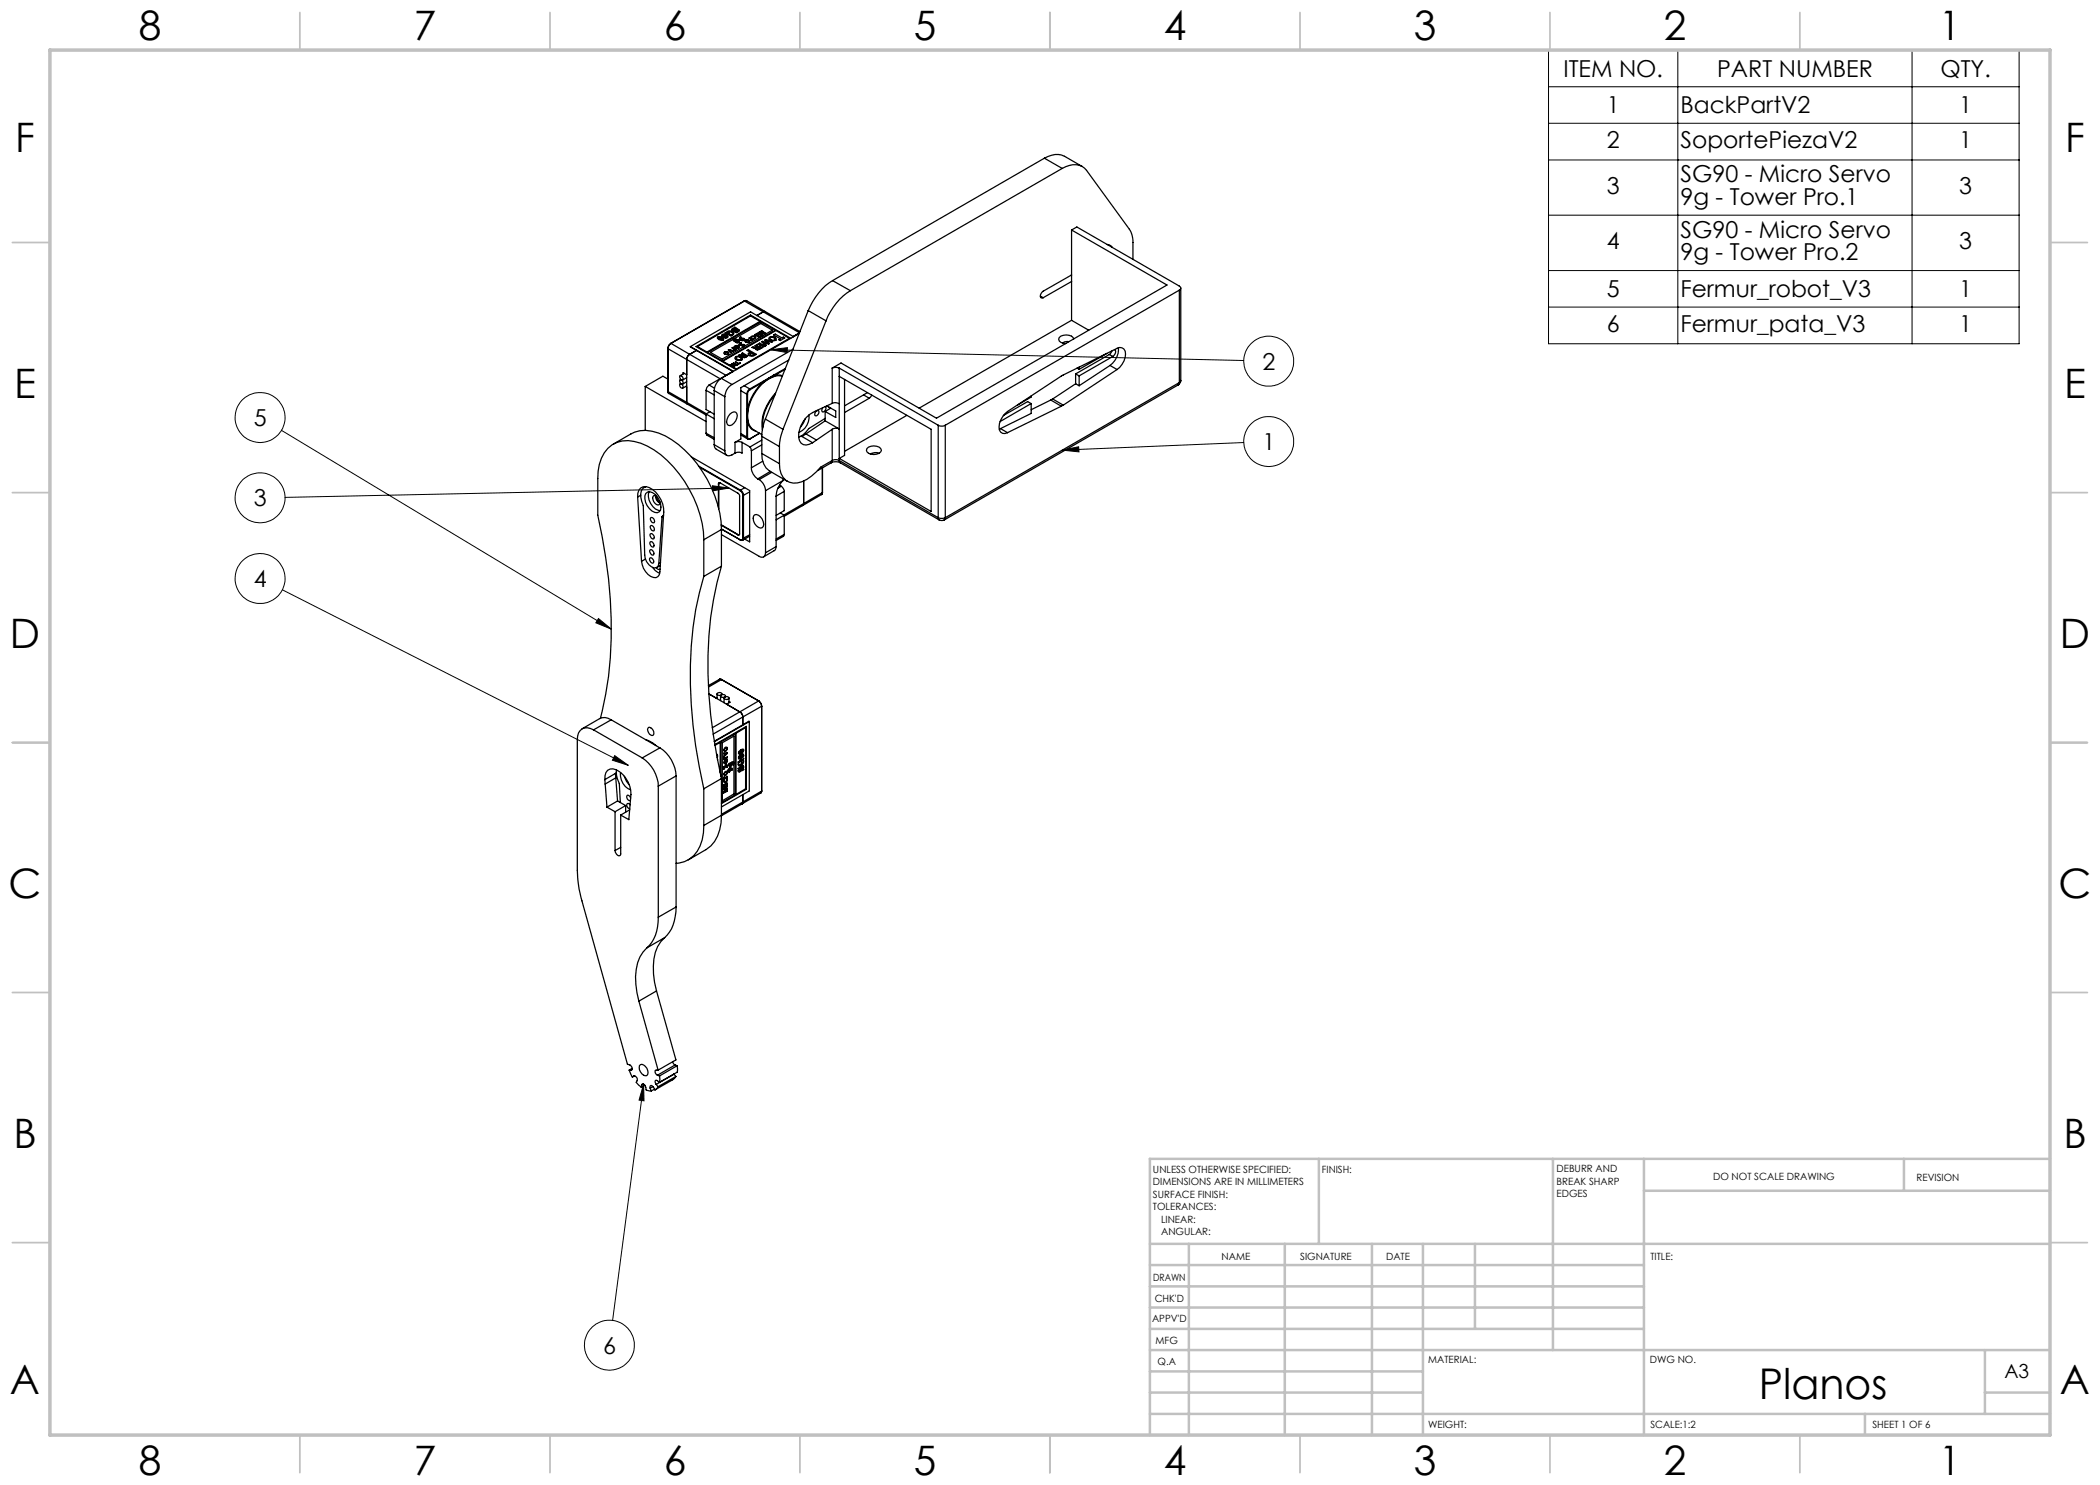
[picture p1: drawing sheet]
<svg xmlns="http://www.w3.org/2000/svg" width="420mm" height="297mm" viewBox="0 0 420 297" stroke-linecap="round" stroke-linejoin="round" font-family="sans-serif">
<g fill="none" stroke="#000" stroke-width=".25">
<path d="M208.9 31.6a4.1 4.1 0 0 1 4-.3l3.5 2M208.9 31.6l3.5 2.1M208.9 31.6l-42.4 24.5M212.4 33.7a3.6 3.6 0 0 1 4.9 .4l8.6 11.8a4.5 4.5 0 0 1 .7 2.6v3.4M212.4 33.7l-42.3 24.4M166.5 56.1a12.6 12.6 0 0 0-4.9 6M166.5 56.1l3.6 2M170.1 58.1a12.3 12.3 0 0 0-4.9 6.1M208.1 59.2l.5 .3M214.2 55l.1 .1M214.3 55l-5.7 3.2-.4 .5a.56 .56 0 0 0 .2 .9l.2-.1M214.3 46l1.1-.6 20.5 11.8a.43 .43 0 0 1 .2 .4 .43 .43 0 0 1-.2 .4"/>
<path d="M214.3 46v18.1M214.3 56.3l-5.7 3.2M214.3 46l19.1 11-46.1 26.6-19.1-11-1.8 1M221.4 48.9l.4 .1 .7 .5M235.9 58l-46.8 27.1M235.9 58v18.5M236.1 57.6v18.5M129 77.3v8.8M129 77.3l12.2 7M133.6 78.3l.1 .4M133.6 78.3h.1M133.6 75.8l-1-.6-3.6 2.1"/>
<path d="M133.6 69.7v8.6M133.6 69.7l10.4 6M133.6 78.3l7.7 4.5M133.7 78.7h.1M133.8 78.7l3.7 2.2M134.1 68.7l-.3 .3-.2 .6M134.1 68.7h.1M134.2 68.7l-.4 .3-.2 .7M134.2 68.7l3.7 2.2M136 75.1a.51 .51 0 0 1 .5 .3 .51 .51 0 0 1-.1 .6l-.4-.3-.1-.4zM136 75.9a.51 .51 0 0 1 .5 .4 .51 .51 0 0 1-.1 .5l-.4-.3-.1-.3zM136 76.8a.51 .51 0 0 1 .5 .3 .51 .51 0 0 1-.1 .5l-.4-.2-.1-.4z"/>
<path d="M136.1 75.9h-.1M136.1 76.7l-.1 .1M136.6 74.8v-.3l.7 .5M136.8 74.7l-.8 .4M137.1 77.3l.2 .1M137.3 75.5l-.8 .5M137.3 76.3l-.8 .5M137.3 77.2l-.8 .4M137.9 70.9a1.24 1.24 0 0 0-.6 1v8.6M137.9 70.9l7.3 4.2 1.4-.8-4.8 2.7M138.1 69.3l8.6 5M138.1 69.3l8.5 5"/>
<path d="M139.3 70.1l-1.4 .8M139.5 69.3l10.6-6.1 1.9 1.1-10.6 6.1zM141.2 78.1v3.8l1.6 .9M141.2 78.1l1.6 .9M141.5 70.5l10.7-6.1 2.8 1.6-10.6 6.2zM141.8 77l-.4 .5-.2 .6M141.8 77l1.1 .6M142.1 70.5l10.1-5.8 2.3 1.3-10.1 5.8zM142.8 78.1l2.2 1.2M142.8 78.1v10.8M143.5 67.4a.83 .83 0 0 1 1.2 .5l-.3 .2a.87 .87 0 0 1-.9-.6zM143.6 67.4h.1a.83 .83 0 0 1 .9 .6l-.4-.1z"/>
<path d="M144.3 75.7a3.2 3.2 0 0 0-1.5 2.4M144.3 75.7l2.1 1.2M144.6 72.2l10.6-6.1 2.7 1.6-10.6 6.1zM144.6 66.9l-.1 .1 .3 .3M144.6 66.9h.1M144.7 66.9l.3 .1a.32 .32 0 0 0-.5-.1 .32 .32 0 0 0-.1 .4 .64 .64 0 0 0 .6 .4 .64 .64 0 0 0 .6-.5 .52 .52 0 0 0-.8 .1M144.8 70.5a.53 .53 0 0 1 .5-.2 .53 .53 0 0 1 .4 .4 .56 .56 0 0 1-.9-.2zM144.8 67.3h.1M144.9 70.6a.4 .4 0 0 1 .7 .1 .39 .39 0 0 1-.7-.1zM144.9 67.2l.6 .2a.35 .35 0 0 1-.6-.2zM145 79.3v10.9M145 66.6h.3a.72 .72 0 0 1 .8-.4 .72 .72 0 0 1 .6 .6l-.5 .3v.1l-.4-.2 .8-.1a.76 .76 0 0 0-1.1-.5 .29 .29 0 0 0 .4 .2l-.5 .4 .1-.2z"/>
<path d="M145.6 70.8h.1M145.7 70l1 .1-.1 .1-.7-.2 .3 .4-.1 .1zM145.9 70h.1M146 73l.2-.1 .6 .4-.4-.6 .8 .3-.6-.4h.2l.7 .4-.2 .1-.8-.3 .4 .5-.1 .1zM146.4 69.6l.1-.1 .7 .3-.2 .1-.1 .2-.2-.1 .1-.2zM146.4 65.8l.5-.2 .1-.2 .4 .3a.58 .58 0 0 0-.9 .2l.2 .1 .7-.2 .3 .1 .2 .2-.6 .4-.4-.2 .5 .1 .3-.3a.5 .5 0 0 0-.8 .1l-.4-.1zM146.4 76.9a2.99 2.99 0 0 0-1.4 2.4M146.9 69.3a.54 .54 0 0 1 .5-.2 .54 .54 0 0 1 .4 .4l-.2 .1h-.3l-.2-.1 .4-.3h-.3l-.2 .2zM147 69.9h.1M147 65.4l-.1 .1M147 71.5l.4-.2h.6a.48 .48 0 0 1 .4 .5 .83 .83 0 0 1-.8 .3 .83 .83 0 0 1-.6-.6zM147 68.2a.5 .5 0 0 1 .5-.3 .5 .5 0 0 1 .4 .4l-.4 .1"/>
<path d="M147 68.2h.1M147 68.2l-.1-.2 .2-.3-.5 .4 .8 .5 .2-.1-.1-.1M147.1 68.2a.29 .29 0 0 1 .3-.1 .29 .29 0 0 1 .2 .2l-.2 .1zM147.1 72.4l.7 .3 .3-.1-.6 .4 .2-.2zM147.2 71.5l.5-.1 .5 .3a.56 .56 0 0 1-.5 .3 .56 .56 0 0 1-.5-.5zM147.3 69.5l.4-.1-.1 .1zM147.5 68.4h.1M147.7 71h1l.1-.1-.5-.2 .2-.1 1 .6a.62 .62 0 0 1-1.1 .1zM147.8 68.8l.4-.3 .1 .1-.3 .2v.1h.7l.2 .2-.4 .3 .2-.4h-.9zM148 67.4h.2l-.2 .3 .1 .2a.41 .41 0 0 1 .5-.3 .41 .41 0 0 1 .3 .4 .61 .61 0 0 1-1-.4zM148.1 71.9h.1M148.1 67.9h.1"/>
<path d="M148.2 78.1l1.2 .7M148.3 72h.1M148.3 67.8a.23 .23 0 0 1 .3-.1 .23 .23 0 0 1 .1 .3l-.4-.1zM148.5 71.2h.1M148.7 68h.1M148.8 71.1l.5 .1a.33 .33 0 0 1-.4 .2 .33 .33 0 0 1-.2-.2zM148.8 60.2h.5M148.8 60.2h.1M148.8 60.2l-14.7 8.5M148.8 77.1l1.2 .7M148.9 60.2l.4-.1 3.8 2.2M148.9 60.2l-14.7 8.5"/>
<path d="M148.9 60.2l3.7 2.2M149 68.1a.52 .52 0 0 1 .5-.2 .52 .52 0 0 1 .4 .4 .51 .51 0 0 1-.5 .2 .51 .51 0 0 1-.4-.4zM149.2 68a.3 .3 0 0 1 .4 0 .3 .3 0 0 1 .1 .4 .3 .3 0 0 1-.4 0 .3 .3 0 0 1-.1-.4zM149.4 78.8h.1M149.4 78.8v8.6M149.4 70.1l.2-.1 1.7 .9a.99 .99 0 0 1-1.7-.1l.4-.4zM149.5 78.8v3M149.8 67.6l.2-.1 .6 .4h-.2l-.2 .2-.1-.1 .1-.1zM149.8 68.4h.1M150 77.8l-.4 .3-.2 .7M150 77.8v.1M150 70.7l.2-.1 .6 .3a.45 .45 0 0 1-.5 .2 .45 .45 0 0 1-.3-.4z"/>
<path d="M150 77.9l-.4 .4-.1 .5M150.2 67.3a.5 .5 0 0 1 .6-.1 .5 .5 0 0 1 .3 .4l-.4 .1 .3-.1a.34 .34 0 0 0-.3-.3 .34 .34 0 0 0-.4 .1zM150.4 67.9h.1M150.4 69.5l.2-.1 .7 .1 .1-.1-.4-.2 .2-.1 1 .6a.67 .67 0 0 1-1.1 0zM151 67l.1-.2 .7 .4-.2 .1zM151.2 69.6h.1M151.3 69.7l.3-.2 .3 .2a.36 .36 0 0 1-.6 0zM151.3 69l.6-.4 1.1 .6-.6 .4-.1-.1 .4-.3-.3-.1-.4 .2-.2-.1 .5-.2-.4-.2-.5 .3zM151.8 67.4h.1M152 66.5l.5 .6-.2 .1-1-.5 .2-.1 .8 .5M152 66.5h.1M152 66.5l1 .3 .2-.1-.8-.6-.2 .1 .7 .5"/>
<path d="M152.3 67.1h.1M152.6 76.3h.1M152.6 76.3l-2.6 1.5M152.6 76.3v.1M152.6 76.4a10 10 0 0 0-3.1 5.4M152.6 76.4l.1 .1M152.6 62.4l-1.2 .7M152.6 76.4l-2.6 1.5M152.6 62.4l7.3 4.2M152.7 76.5h.1M152.7 76.5a10.3 10.3 0 0 0-3.1 5.4M152.9 66.7h.1"/>
<path d="M152.9 66.7l-1.1-.2 .5 .6M153.1 62.3l-.5 .1M153.1 62.3l6.9 4M153.2 68.1l.7 .6-.2 .1-1.1-.4 .7 .7-.2 .1-.7-.8 .1-.1 1.1 .3M153.2 68.1h.1M153.2 68.1l1.1 .4 .2-.1-1.4-.5-.1 .1 .6 .6M153.6 68.6h.1M153.7 75.7h.1M153.7 75.7l-1.1 .6M153.7 75.7l-1 .8M153.8 67.6a.83 .83 0 0 1 .8-.3 .83 .83 0 0 1 .6 .6l-.4 .3h-.5l-.5-.3zM153.8 75.7l-1.1 .8"/>
<path d="M154 67.6l.5-.2 .5 .4a.56 .56 0 0 1-.6 .2 .56 .56 0 0 1-.4-.4zM154.7 67l.3-.2 1.4 .8 .3-.2 .3 .2-.9 .5-.3-.2 .3-.1zM154.8 75v.1M154.8 75l-1.1 .7M154.8 75.2l-1.1 .5M154.8 75.2l.1 .1M154.8 75.1v.1M154.8 75.1l-1.1 .6M154.8 75.1h.1M154.8 75.1l.9-.1 .8 .1M154.9 68h.1M154.9 75.3l-1.1 .4"/>
<path d="M155 78.9a8.9 8.9 0 0 0-2.5 6.6M155 68.1h.1M155.1 78.6a8.9 8.9 0 0 0-2.6 7.3M156.5 75.2l-.7-.1-.9 .2M157 73.9l-2.2 1.2M157.1 73.7l-2.3 1.3M157.8 72l-9.6 5.5v10.3l-1.2 .7M158.2 67.7l-8.1-4.7-10.9 6.3 8 4.6M158.6 69.8l-12.2 7.1M158.7 67.3l-8.6-4.9-12 6.9M159.9 66.6l-1.3 .7M159.9 66.7l-15.6 9"/>
<path d="M161.6 62.1l-8.5 21.7M161.6 62.1l3.6 2.1M165.2 64.2l-8.6 21.7M166.4 73.6a1.5 1.5 0 0 1 1.5 0M166.4 73.6v7.1M167.9 73.6l19.7 11.5M167.9 75.3l18.3 10.6v16.4l-18.3-10.6 1-.6v-15.2M167.9 73.6v18.5M172.7 79l1.1 .7M173.5 78.5l-4.6 2.7M173.8 79.7l-4.9 2.8M174.3 79l-.5 .7"/>
<path d="M206.2 79.2v.2l-2.6 1.6M210.5 79.8l-.4 .2M210.5 79.8l2.2 1.2M213.8 68.3l-.9 .1-.4 .2M214.3 64.1l-30.5 17.5M214.3 64.1l3.4 1.9M214.7 67.8a1.84 1.84 0 0 0-2.9-.3l-.1 .3a1.24 1.24 0 0 0 1.4 .9M215.1 76.8l.7 .3M215.1 76.8l-4.6 3M215.1 74.8l.7 .4M215.1 74.8v2M215.4 73.6l.4 .3"/>
<path d="M215.8 73.4v.5M215.8 75.2v1.9M221.4 70.7l-5.6 3.2M221.9 70.9l-6.8 3.9M221.9 70.9l.7 .4M222 73.1l-6.2 4M222 73.1l1.4 .8M222.4 70.2l-.5 .7M222.6 71.3l-6.8 3.9M222.9 69.9l.1 .1a.92 .92 0 0 1-.4 1.3M223.4 73.9a3.8 3.8 0 0 0 1.6-3.7 1.08 1.08 0 0 0-1.6-.5l-11 5.4-10.9 7.2a3.9 3.9 0 0 0-1.6 3.7 1.05 1.05 0 0 0 1.6 .5M223.4 73.9l-10.7 7.1"/>
<path d="M223.7 69.6a3.9 3.9 0 0 1-1.7 3.5M235.7 77l-46.9 27M235.9 76.5l-.2 .5M235.9 76.5l-46.8 27M236.1 76.1v.4l-.4 .5M236.1 76.1l-.2 .4M122.7 88.8l3.5-2a7 7 0 0 1 6.8 .4 23.2 23.2 0 0 1 11 15.5l.3 3.2M127.5 99.4a1.61 1.61 0 0 1 .5-1.7 1.61 1.61 0 0 1 1.8-.2 5.5 5.5 0 0 1 3 4.9l-.8 12a1.1 1.1 0 0 1-.6 1.1 1.1 1.1 0 0 1-1.3-.2 4.1 4.1 0 0 1-1.8-3M127.5 99.4l.8 12.9M128.1 99.1l-.6 .3M129.1 97.3l-.3 .2M129.2 98.7a1.22 1.22 0 0 1 1.8 .2 3.5 3.5 0 0 1 1.1 3.1l-.3 .4a1.53 1.53 0 0 1-1.9-.7 2.9 2.9 0 0 1-.7-3z"/>
<path d="M129.2 97.3a1.61 1.61 0 0 0-1 2.1l.5 1.7 .2 9.9a2.81 2.81 0 0 0 1.9 2.6l.5-.1 .3-.3 .2-.5M129.8 98.4a3.1 3.1 0 0 0 2.2 3.7M130.8 99.1l.5 .1 .1 .7 .6 .5-.2 .6a1.2 1.2 0 0 1-1-1.9zM131.1 99.1v.2a1.67 1.67 0 0 0 .9 1.3M137.3 80.5l.2 .4M137.5 80.9l3.7 2.1M138.3 91.4l11.6 6.7v10.3l-1-.6M139.7 93.2l8.4 4.8M139.9 93.4l8.1 4.7M141.2 86.6l.2 .4 1.4 .9M141.2 82.8v3.8M141.2 82.8l1.6 .9"/>
<path d="M141.2 86.6l1.6 1M142 82.3l-.8 .5M142.8 88.9l.3 .8 2.3 1.4M142.8 88.9l2.2 1.3M143.7 96.8a.21 .21 0 0 1 .1-.2 .21 .21 0 0 1 .2 0l3.6 2.1 .3 .4v7.6a.21 .21 0 0 1-.1 .3 .21 .21 0 0 1-.2 0M143.7 96.8v4.7M143.8 96.8v5M143.8 96.8h-.1M143.8 96.6v.2M145 90.2a.88 .88 0 0 0 .4 .9 .88 .88 0 0 0 1-.1l.6-.4M146 82.8l.8-.4h.3a1.83 1.83 0 0 1-1.1 2.7h-.4a1.31 1.31 0 0 1 0-1.8zM147 88.5a1.5 1.5 0 0 1 1.4 0"/>
<path d="M147 88.5v2.1M148 98.1l.3 .3 .3 .7M148.1 98l-.1 .1M148.1 98l.5 .6 .1 .5M148.2 87l1.3 .8M148.2 86.7l1.2 .7M148.4 88.5v2.1a1.5 1.5 0 0 0-1.4 0M148.4 88.5l1.6 .9M148.6 99.1h.1M148.6 99.1v8.5M148.7 99.1v8.5M148.9 97.5l-.8 .5"/>
<path d="M149.4 81.8v.1M149.4 83.1v.1M149.4 84.4h.1M149.4 87.4h.1M149.4 87.4l.1 .4M149.4 83.2h.1M149.4 81.9v1.3M149.4 83.2l.2 1.2M149.4 83.2v1.2M149.5 87.8h.5M149.5 81.8h.1M149.5 81.8l-.1 .1"/>
<path d="M149.5 84.4a2.34 2.34 0 0 0 1.7 1.9M149.5 87.4a.32 .32 0 0 0 .2 .4 .32 .32 0 0 0 .3-.1M149.5 83.2l.1 1.2M149.5 84.4v3M149.6 81.8v.1M149.6 81.8l-.2 1.4M149.6 84.4h.1M149.6 84.4h-.1M149.6 84.4a2.58 2.58 0 0 0 1.2 1.6l1.6 .9M149.6 81.9l-.1 1.3M149.9 98.4l-1.2 .7M150 89.4l.3 .8"/>
<path d="M150 87.7v.1M150.3 93.6a2.69 2.69 0 0 0 1.3 2.2M150.3 90.2v3.4M151.6 95.8l.2 .1M151.8 95.9a2.94 2.94 0 0 1 1.3 2.2M151.9 86.6l-1.9 1.1M151.9 86.7l-1.9 1.1M152.4 90.7a3.9 3.9 0 0 0 1.6 3.5l3.5 2.1M152.4 87.3v3.4M152.4 88l-2.4 1.4M152.4 87.3l3.5 2M152.4 90.7l3.5 2"/>
<path d="M152.4 89l-2.1 1.2M152.5 92.2l-2.2 1.4M153.1 83.8a9.5 9.5 0 0 0-.7 3.5M153.1 83.8l3.5 2.1M153.1 98.1v12.5M154.1 94.3l-2.5 1.5M154.3 94.5l-2.5 1.4M155.2 99.2v10.1M155.9 97l.3 .3M155.9 89.3v3.4M156.2 97.3l.5 .4 .1 .6M156.2 97.3l-.6 .3"/>
<path d="M156.6 95.8v.3M156.6 85.9a9.5 9.5 0 0 0-.7 3.4M156.6 96.1a4.7 4.7 0 0 0-1.4 3.1M156.6 96.1l-3.5 2M156.8 98.3v3.8l-1.6 1M156.8 98.3l-1.6 .9M160.2 87.2l.2 .1M160.4 87.3l2.1 1.2M160.7 96.2v4.5M161 83.7l-.3 .9-.6 .8M161.2 86.8l2.1 1.2M161.8 83a3.3 3.3 0 0 1-2 3.5"/>
<path d="M163.2 82.3l.3-.2a.56 .56 0 0 1 .2 .7 .56 .56 0 0 1-.8 .2zM163.3 88l-.8 .5M164.3 98.9l-3.8 2.2M164.5 98.5l-.2 .4M164.5 98.5l-3.8 2.2M164.5 93.6v4.9M164.5 98.5h.1M165 83.7l-3.3 2a4.1 4.1 0 0 1-2 1.8M165 81.3a.65 .65 0 0 1 .1 .7 .65 .65 0 0 1-.6 .4l-.1-.3 .2-.6M165 84.2l2.9 1.6-.9-.1-.6 .2M165 82.3v1.9M165 84.2l-4.6 3.1"/>
<path d="M165.3 81.2l1.8 1v1.3l-2.1-1.2M165.8 81.4l.3 .2M166.2 81.6l-1.2 .7M166.2 92.6l.8-.2 1.1 .2M166.2 92.6l-2.7 1.5M166.4 80.7a13.2 13.2 0 0 0-5.2 2.8 5 5 0 0 0-1.3 4.7 1.38 1.38 0 0 0 2 .7l.6-.4M166.4 92.1l-2.3 1.3a7.2 7.2 0 0 1-5.5 3.2 3.3 3.3 0 0 1-2.7-3.9M166.4 80.7a1.5 1.5 0 0 1 1.5 0M166.4 92.1a1.5 1.5 0 0 1 1.5 0M166.4 92.1l-.2 .5M166.4 85.9v6.2M166.4 85.9l-3.1 2.1"/>
<path d="M167.9 92.1l.2 .5M167.9 92.1l19.7 11.4M168.1 92.6l19.8 11.4M173.4 89.7a2.05 2.05 0 0 1 2.7 0l.2 .4a1.83 1.83 0 0 1-2.9 .3l-.1-.3zM175.9 90.7a1.82 1.82 0 0 0-1.9 .1M181.4 83.1l-12.5 7.2M187.6 85.1a1.5 1.5 0 0 0 1.5 0M187.6 85.1v18.4M189.1 85.1v18.4M200.1 85.7l-.3 .1M200.1 85.7l1.4 .8M206.2 80.7v2l-6.1 3"/>
<path d="M206.2 80.7l-6.2 3.6M206.2 80.7l-.7-.4-4.8 2.8M210.1 80l2.2 1.2M210.1 80l-3.9 1.9M212.3 81.2l-10.8 5.3M212.7 81l-.4 .2M129.1 111.8l-.8 .5M129.9 111.7l.1-.1a.69 .69 0 0 1 .6 1l-.4-.1-.3-.5zM130 110.1l.1-.1a.71 .71 0 0 1 .6 1l-.5-.2-.2-.4zM130 106.8a.58 .58 0 0 1 .7 .3 .58 .58 0 0 1-.1 .7l-.5-.4zM130.1 103.6a.56 .56 0 0 1 .7 .2 .56 .56 0 0 1-.1 .8l-.5-.4zM130.1 108.3a.64 .64 0 0 1 .6 .4 .64 .64 0 0 1-.1 .7l-.4-.2-.2-.4z"/>
<path d="M130.2 105.1a.71 .71 0 0 1 .6 1.1 .72 .72 0 0 1-.6-1.1zM130.5 113.5a2.82 2.82 0 0 0 1.4 1.1M131.3 113.6l.3 .2h.4M132.1 113.1l-.8 .4M132.1 112.5l-.3 .2M132.4 103.4l-.6 9.3M132.7 103.2l-.3 .2M132.7 103l-.3 .4M140.8 107.9a23.7 23.7 0 0 0-10-17.9 8.6 8.6 0 0 0-7.4-1.5 6.5 6.5 0 0 0-3.8 5.7v8.8a95.1 95.1 0 0 1 2.1 32.3l-.6 3.5-1 4.8M140.8 115.3a75.1 75.1 0 0 0-2.2 29.8l.5 4.1 1.7 8.6M140.8 107.9v7.4M144.3 105.1l3.3 1.9"/>
<path d="M144.3 104.9l3.3 2M144.3 113.2a75.1 75.1 0 0 0-2.2 29.8l1.3 8.4 .9 4.3M144.3 106.9l7.5 4.4a.77 .77 0 0 0 .9 .1 .77 .77 0 0 0 .4-.8M144.3 105.8l3.8 2.2M144.3 105.9l-3.5 2M144.3 113.2l-3.5 2.1M144.3 105.9v7.3M144.3 105.8l3.7 2.1M147.6 106.9l.2 .1M147.6 106.9v.1M148 107.9l.1 .1M148.1 108l.4 .1"/>
<path d="M148.6 107.6a.32 .32 0 0 1-.2 .4 .32 .32 0 0 1-.4-.1M148.6 107.6h.1M148.7 107.6l-.2 .5M149.9 107.2l-1.4 .9M149.9 107l-1.2 .6M150.9 103a1.71 1.71 0 0 1 1.5 2.5 1.71 1.71 0 0 1-1.5-2.5zM155.2 109.3l-.2 .7-2.3 1.4M155.2 109.3l-2.1 1.3M156.1 102.6l.7 .4M156.8 106.9l-.1 .4-1.5 .8M156.8 103v3.9M156.8 103l-1.6 1"/>
<path d="M156.8 106.9l-1.6 .9M160.5 101.1l-3.7 2.2M160.7 100.7l-.2 .4M160.7 100.7l-3.9 2.3M187.6 103.5l.5 .2 1-.2M187.6 103.5l.3 .5M187.9 104l.3 .1 .6-.1M189.1 103.5l-.3 .5M143.4 138.8v.9M143.4 139.5l-.2 .1-1.4-.8 6.2 3.6M143.4 138.7a.51 .51 0 0 1 .6-.2 .51 .51 0 0 1 .4 .4 .5 .5 0 0 1-.6 .2 .5 .5 0 0 1-.4-.4zM143.9 135.9h.5"/>
<path d="M144.1 139.2v.9M144.1 139.1a.49 .49 0 0 1 .6-.2 .49 .49 0 0 1 .4 .4 .52 .52 0 0 1-.6 .2 .52 .52 0 0 1-.4-.4zM144.3 135.9h.1M144.3 135.9h-.4l-2.2 1.2M144.3 135.9l7.4 4.3M144.3 135.9l-2.6 1.5M144.4 135.9l7.4 4.3M144.4 138.8v.1M144.8 139.6v.9M144.9 139.5a.51 .51 0 0 1 .5-.2 .51 .51 0 0 1 .4 .4 .52 .52 0 0 1-.6 .2 .52 .52 0 0 1-.3-.4zM145.1 139.2v.1M145.8 139.6v.9"/>
<path d="M118.7 146a1.98 1.98 0 0 0-2.3-.2 1.98 1.98 0 0 0-.9 2v26.3a23.8 23.8 0 0 0 .9 6.1l9.1 32.6 .5 .2a.62 .62 0 0 1 .2 1M118.7 146l9.7 5.6M121 155.9a1.67 1.67 0 0 1 1.6-2.1 5.3 5.3 0 0 1 3.6 5.1l-.4 5-1.7-.9M121 155.9v.9M121 156.8l.4 4.6M122.2 144a2.2 2.2 0 0 0-2.3-.3l-3.5 2.1M122.2 144l-3.5 2M122.2 144l9.8 5.6M123.1 154.7l-2.1 1.2M123.1 154.7l.1 .9M123.2 155.6l-2.2 1.2M123.2 155.6l.3 4.6"/>
<path d="M123.3 154.6l-.2 .1M123.3 154a4.3 4.3 0 0 0 .6 2.7l.2 3.8M124.1 154.5a3.2 3.2 0 0 0 2 3.5M124.9 155.3l.4 1 .5 .6M126.1 159.6l-.5-.6a.61 .61 0 0 0-.2 .7 .61 .61 0 0 0 .7 .4M128.4 151.6a7.1 7.1 0 0 1 3.3 5.6M129.1 147.9l1.5 .7 .6 .5M129.7 145.5a1.06 1.06 0 0 1 .9 1.6 1.06 1.06 0 0 1-.9-1.6zM131.7 157.2v26.2M132 149.6a7.1 7.1 0 0 1 3.2 5.6M132 149.6l-3.6 2M135.2 155.2l-3.5 2"/>
<path d="M135.2 155.2v26.2M140.8 157.8v7.3M142.9 148.9l6.4-3.6v12.6l-5 2.8M143 149.1l1-.6v6.1M143.3 150.8l.2 .1-.1 .6M143.5 151.8v.2M144.2 155.3v-6.9l2.9-1.7v12.3l-2.8 1.6M144.3 155.7v7.4M144.3 155.7l-3.5 2.1M144.5 148.6l2.3-1.4v11.6l-2.3 1.4zM144.6 153.3l.1 .4 .4-.7 .2-.1 .2 .1-.1 .5h-.1v-.4h-.1l-.3 .6-.2 .2-.2-.2zM144.6 157.1h.1"/>
<path d="M144.7 157.8l.8-.5v-.2l-1 .6v.2l.7-.1M144.7 158.5h.1M144.7 157.8l.8-.2-.8 .9M144.7 157.8h.1M144.8 155.4h.1l.1 .1 .5-.2v.2l-.7 .4 .1-.3zM144.8 154.9h.1M144.8 151.5l.1-.1 .1 .2 .5-.2v.1l-.7 .4 .1-.2zM144.8 150.6l.7-.1v.2l-.7 .7v-.2l.5-.5-.5 .1zM144.8 150.1h.1M144.8 157l.7-.4v.2l-.7 .4zM144.8 156.1h.1v.1a.31 .31 0 0 0 .4 0 .31 .31 0 0 0 0-.4l.2-.1a.54 .54 0 0 1-.1 .6 .54 .54 0 0 1-.6 .2zM144.9 155.6h.1"/>
<path d="M144.9 151.7h.1M144.9 149.8l.3-.2a.31 .31 0 0 1 .1 .4 .31 .31 0 0 1-.4 .1zM145 154.4l.2-.1a.47 .47 0 0 1 .2 .5 .47 .47 0 0 1-.5 .3l-.1-.4zM145 152.1l.2-.1v.5l.2-.6a.55 .55 0 0 1 0 .6 .55 .55 0 0 1-.6 .2v-.3zM145 149.6l.2-.2a.47 .47 0 0 1 .2 .6 .47 .47 0 0 1-.5 .3l-.1-.4zM145 152.3l.1-.1-.1 .4zM145.1 154.4h.1a.28 .28 0 0 1 .1 .4 .28 .28 0 0 1-.4 0zM145.2 157.8h.1M145.2 157.8l-.7 .7v.2l1-.4v-.2l-.8 .4M145.6 154.2h.1M145.7 153.9l.2-.1a.22 .22 0 0 1 .1 .3 .22 .22 0 0 1-.3 0zM145.8 153.7l.5-.1 .2 .3-.1 .1-.1-.3h-.3a.42 .42 0 0 1 0 .5 .42 .42 0 0 1-.4 .2v-.3z"/>
<path d="M145.8 140.3l.2 .1-.7 .4 2.7 1.6M145.9 152.9h.1M146 152.8l.3-.1a.29 .29 0 0 1-.1 .3 .29 .29 0 0 1-.3 .1zM146 153.7h.1M146.4 152.6a.46 .46 0 0 1-.1 .5 .46 .46 0 0 1-.5 .2l.1-.4M146.4 152.6h.1M146.4 152.6l.2-.1v.4h.1l.1-.3-.2-.2-.8 .3 .1 .2M147.2 146.6l1.9-1.1v12.3l-1.9 1.1zM147.6 153.7l.4-.2-.3 .4v.3h.3a1.03 1.03 0 0 1 .6-1.1l.1 .8-.4 .3a.61 .61 0 0 0 .3-.9l-.6 1.1h-.3v-.7zM147.8 151.4l.4-.2-.4 .4zM147.9 150.2l.3-.3h.5a.74 .74 0 0 1-1 .8zM147.9 150.4l.1-.1a.4 .4 0 0 1 .7-.2l-.4 .4-.5 .1z"/>
<path d="M148 142.4a1.24 1.24 0 0 1 .6 1M148 142.4l-5.5 3.2M148 151a.49 .49 0 0 1 .7-.1 .34 .34 0 0 1-.3 .5l.3-.4-.5 .1a.42 .42 0 0 1 0 .5 .42 .42 0 0 1-.5 .1v-.3zM148.2 151.1h.1M148.3 152.3l.2-.2h.2a.79 .79 0 0 1-1 .8v-.3l.4-.5-.5 .3 .1 .2a.37 .37 0 0 0 .3 .6 .81 .81 0 0 0 .6-1.3l.1-.2-.4 .2v-.1v.6M148.6 143.4v1.6M148.6 158.9v1.5M148.6 143.4l-6 3.4M149.9 144.3v13.9l-5.6 3.2M149.9 144.3l-7 4M149.9 144.3l-7.1 4M151.7 140.2l.5 .4 .1 .6"/>
<path d="M151.7 140.2h.1M151.7 140.2l-3.7 2.2M151.8 140.2l.3 .3 .2 .6M152.3 158.2l-.2 .4M152.3 141.2v17M152.3 158.2h.1M152.3 158.2l-.1 .4-7.9 4.6M152.3 141.2l-3.7 2.2M152.3 158.2l-8 4.7M121.4 161.4l1.6 .9M123 162.3v7.8M123.5 160.2l-2.1 1.2"/>
<path d="M123.5 160.2l1.6 .9M124.1 163v7.8l-.1 .3a.95 .95 0 0 1-1-1M124.1 169.5l-1.1 .6M125.1 161.1l-2.1 1.2M125.1 161.1v1.4M125.9 162l-1.8 1M126 161l-.4-.3a.61 .61 0 0 0-.2 .6 .61 .61 0 0 0 .5 .5M140.8 165.1a7.6 7.6 0 0 1-2.9 6.7l-1 .5-1.7 .4M144.3 163.1a7.5 7.5 0 0 1-3.1 6.8l-3.5 2.1M144.3 163.1l-3.5 2M148.6 160.4l-.2 .4zM129.4 189.6a8.4 8.4 0 0 0-2.2 7.3l.6 3.3"/>
<path d="M131.3 198.2l-3.5 2M131.3 198.2l3.9 13.8-3.6 2M131.7 183.4a7.7 7.7 0 0 1-2.3 6.2M132.9 187.5a7 7 0 0 0-2.2 5.8l.2 3.2 .4 1.7M132.9 187.5l-3.5 2.1M135.2 181.4a8 8 0 0 1-2.3 6.1M135.2 181.4l-3.5 2M125.8 214l.7 1.4M125.8 214h.4M126.4 213.9l-.2 .1M126.4 213.7l-.6 .3M126.8 215.2a.71 .71 0 0 1 .6 .5 .71 .71 0 0 1-.2 .8l1.1 .9"/>
<path d="M126.8 215.2h.1M126.8 215.2l-.3 .2M126.9 215.2l-.4 .2M127.8 200.2l3.8 13.8M127.9 213.1l.2-.2a1.45 1.45 0 0 1 1.3 2.2 1.54 1.54 0 0 1-1.5-2zM128.3 217l.3-.2 .4 .3 .3 .9 .9 .2M128.3 217v.4M128.7 216.8l-.4 .2M129 217.1l-.7 .3M130 217.6v-.3l.3-.2 .4 .3 .3 .6M130 217.6l.2 .6M130.6 217.3l-.6 .3"/>
<path d="M130.9 217.8l-.7 .4M131.2 216.9l.4 .4M131.5 215l.4 .2M131.6 214h-.4a.59 .59 0 0 0-.2 .6 .59 .59 0 0 0 .5 .4M131.6 217.3l-.6 .7M131.9 215.2v1.3M131.9 216.5l-.7-.5-.2 .4 .2 .5M134.5 212.3l.2 .5 .3 .2M134.8 214.8h.1M134.8 214.8l-3.6 2.1M134.8 214.8l.4 .5M135 213l-3.5 2"/>
<path d="M135 213l.4 .1M135.2 215.3l-.7 .7-3.5 2M135.2 215.3l-3.6 2M135.4 213.1l.1 1.3-3.6 2.1M135.4 213.1l-3.5 2.1"/>
<circle cx="151.9" cy="67.4" r=".11"/>
<circle cx="144.6" cy="157.2" r=".1"/>
</g>
<g fill="none" stroke="#000" stroke-width=".2">
<path d="M309.7 10h94.1v58.8h-94.1zM309.7 17.4h94.1M335.6 10v58.8M382.4 10v58.8M309.7 24.7h94.1M309.7 32h94.1M309.7 43h94.1M309.7 54.1h94.1M154.2 70l3.3-.5-.1 1zM154.2 70l94.5 2.1M309.7 61.4h94.1M56.3 86.1l66 39.7"/>
<path d="M142.5 97.2l3.3 .4-3.3 .6zM145.8 97.6l-88.8 1.9M212.4 90l3.3-.6 .1 1zM248.7 88.5l-36.3 1.5M56.5 118l69.2 35.1M119.7 123.7l2.6 2.1-3.1-1.2zM122.9 151.1l2.8 2-3.2-1.1zM128.7 216.8l.1 3.4-1-.2zM128.7 216.8l-6.2 47.3"/>
<circle cx="253.7" cy="72.2" r="5"/>
<circle cx="52" cy="83.5" r="5"/>
<circle cx="52" cy="99.6" r="5"/>
<circle cx="253.7" cy="88.3" r="5"/>
<circle cx="52" cy="115.7" r="5"/>
<circle cx="121.9" cy="269" r="5"/>
</g>
<g fill="none" stroke="#c0c0c0" stroke-width=".35">
<path d="M60 2.5v7.5M110 2.5v7.5M160 2.5v7.5M210 2.5v7.5M260 2.5v7.5M310 2.5v7.5M360 2.5v7.5M2.5 48.5h7.5M410 48.5h7.5M2.5 98.5h7.5M410 98.5h7.5M2.5 148.5h7.5"/>
<path d="M410 148.5h7.5M2.5 198.5h7.5M410 198.5h7.5M2.5 248.5h7.5M410 248.5h7.5M60 287v7.5M110 287v7.5M160 287v7.5M210 287v7.5M260 287v7.5M310 287v7.5M360 287v7.5"/>
</g>
<g fill="none" stroke="#c0c0c0" stroke-width=".5">
<path d="M263.8 231.8v17M310.6 231.8v38.2M328.8 231.8v55.2M328.8 238.2h81.2M380.8 231.8v6.4M410 231.8h-180v55.2M230 248.8h180M230 257.3h98.8M230 253h98.8M237.8 248.8v38.2M257 248.8v38.2M274.4 248.8v38.2"/>
<path d="M284.6 248.8v38.2M295 248.8v17M230 265.8h98.8M230 261.5h98.8M230 278.5h54.6M230 274.3h54.6M230 270h180M397 278.5h13M397 270v12.8M230 282.8h180M373 282.8v4.2"/>
</g>
<path d="M10 10h400v277h-400z" fill="none" stroke="#c0c0c0" stroke-width=".7"/>
<path d="M154.2 70l3.3-.5-.1 1zM212.4 90l3.3-.6 .1 1zM128.7 216.8l.1 3.4-1-.2zM122.9 151.1l2.8 2-3.2-1.1zM142.5 97.2l3.3 .4-3.3 .6zM119.7 123.7l2.6 2.1-3.1-1.2z" fill="#000"/>
<text font-size="8.5" x="351.8" y="279.7">Planos</text>
<g font-size="8.1">
<text x="27.7" y="8">8</text>
<text x="82.7" y="8">7</text>
<text x="132.7" y="8">6</text>
<text x="182.7" y="8">5</text>
<text x="232.7" y="8">4</text>
<text x="282.7" y="8">3</text>
<text x="332.7" y="8">2</text>
<text x="387.7" y="8">1</text>
<text x="3" y="30.4">F</text>
<text x="413" y="30.4">F</text>
<text x="2.8" y="79.6">E</text>
<text x="412.8" y="79.6">E</text>
<text x="2" y="129.6">D</text>
<text x="412" y="129.6">D</text>
<text x="1.7" y="179.6">C</text>
<text x="411.7" y="179.6">C</text>
<text x="2.7" y="229.6">B</text>
<text x="412.7" y="229.6">B</text>
<text x="2" y="278.9">A</text>
<text x="412" y="278.9">A</text>
<text x="27.7" y="295">8</text>
<text x="82.7" y="295">7</text>
<text x="132.7" y="295">6</text>
<text x="182.7" y="295">5</text>
<text x="232.7" y="295">4</text>
<text x="282.7" y="295">3</text>
<text x="332.7" y="295">2</text>
<text x="387.7" y="295">1</text>
</g>
<g font-size="4.7">
<text x="312.7" y="15.3">ITEM NO.</text>
<text x="343.4" y="15.3">PART NUMBER</text>
<text x="388.1" y="15.3">QTY.</text>
<text x="321.4" y="22.7">1</text>
<text x="336.1" y="22.7">BackPartV2</text>
<text x="391.8" y="22.7">1</text>
<text x="321.4" y="29.6">2</text>
<text x="336.1" y="29.6">SoportePiezaV2</text>
<text x="391.8" y="29.6">1</text>
<text x="321.4" y="38.8">3</text>
<text x="336.1" y="36.5">SG90 - Micro Servo</text>
<text x="336.1" y="41">9g - Tower Pro.1</text>
<text x="391.8" y="38.8">3</text>
<text x="336.1" y="47.5">SG90 - Micro Servo</text>
<text x="321.4" y="49.8">4</text>
<text x="336.1" y="52.1">9g - Tower Pro.2</text>
<text x="391.8" y="49.8">3</text>
<text x="321.4" y="59.4">5</text>
<text x="336.1" y="59.4">Fermur_robot_V3</text>
<text x="391.8" y="59.4">1</text>
<text x="321.4" y="66.3">6</text>
<text x="336.1" y="66.3">Fermur_pata_V3</text>
<text x="391.8" y="66.3">1</text>
<text x="252.5" y="73.9">2</text>
<text x="50.7" y="85.2">5</text>
<text x="252.5" y="90">1</text>
<text x="50.7" y="101.2">3</text>
<text x="50.7" y="117.4">4</text>
<text x="120.6" y="270.7">6</text>
</g>
<text font-size="3.9" x="400.9" y="275.5">A3</text>
<g font-size="2">
<text x="230.6" y="234.6">UNLESS OTHERWISE SPECIFIED:</text>
<text x="230.6" y="237.1">DIMENSIONS ARE IN MILLIMETERS</text>
<text x="230.6" y="239.6">SURFACE FINISH:</text>
<text x="264.4" y="234.6">FINISH:</text>
<text x="311.3" y="234.5">DEBURR AND</text>
<text x="311.3" y="237">BREAK SHARP</text>
<text x="311.3" y="239.5">EDGES</text>
<text x="342.6" y="236">DO NOT SCALE DRAWING</text>
<text x="383.3" y="236.2">REVISION</text>
<text x="230.6" y="242.1">TOLERANCES:</text>
<text x="232.2" y="244.6">LINEAR:</text>
<text x="232.2" y="247.1">ANGULAR:</text>
<text x="244.3" y="252">NAME</text>
<text x="260" y="251.9">SIGNATURE</text>
<text x="277.2" y="251.9">DATE</text>
<text x="330.1" y="251.9">TITLE:</text>
<text x="230.6" y="256.1">DRAWN</text>
<text x="230.9" y="260.3">CHK'D</text>
<text x="230.4" y="264.4">APPV'D</text>
<text x="231.1" y="268.8">MFG</text>
<text x="231.5" y="273">Q.A</text>
<text x="285.6" y="272.5">MATERIAL:</text>
<text x="330" y="272.5">DWG NO.</text>
<text x="285.6" y="285.5">WEIGHT:</text>
<text x="330.1" y="285.6">SCALE:1:2</text>
<text x="374.5" y="285.6">SHEET 1 OF 6</text>
</g>
</svg>
